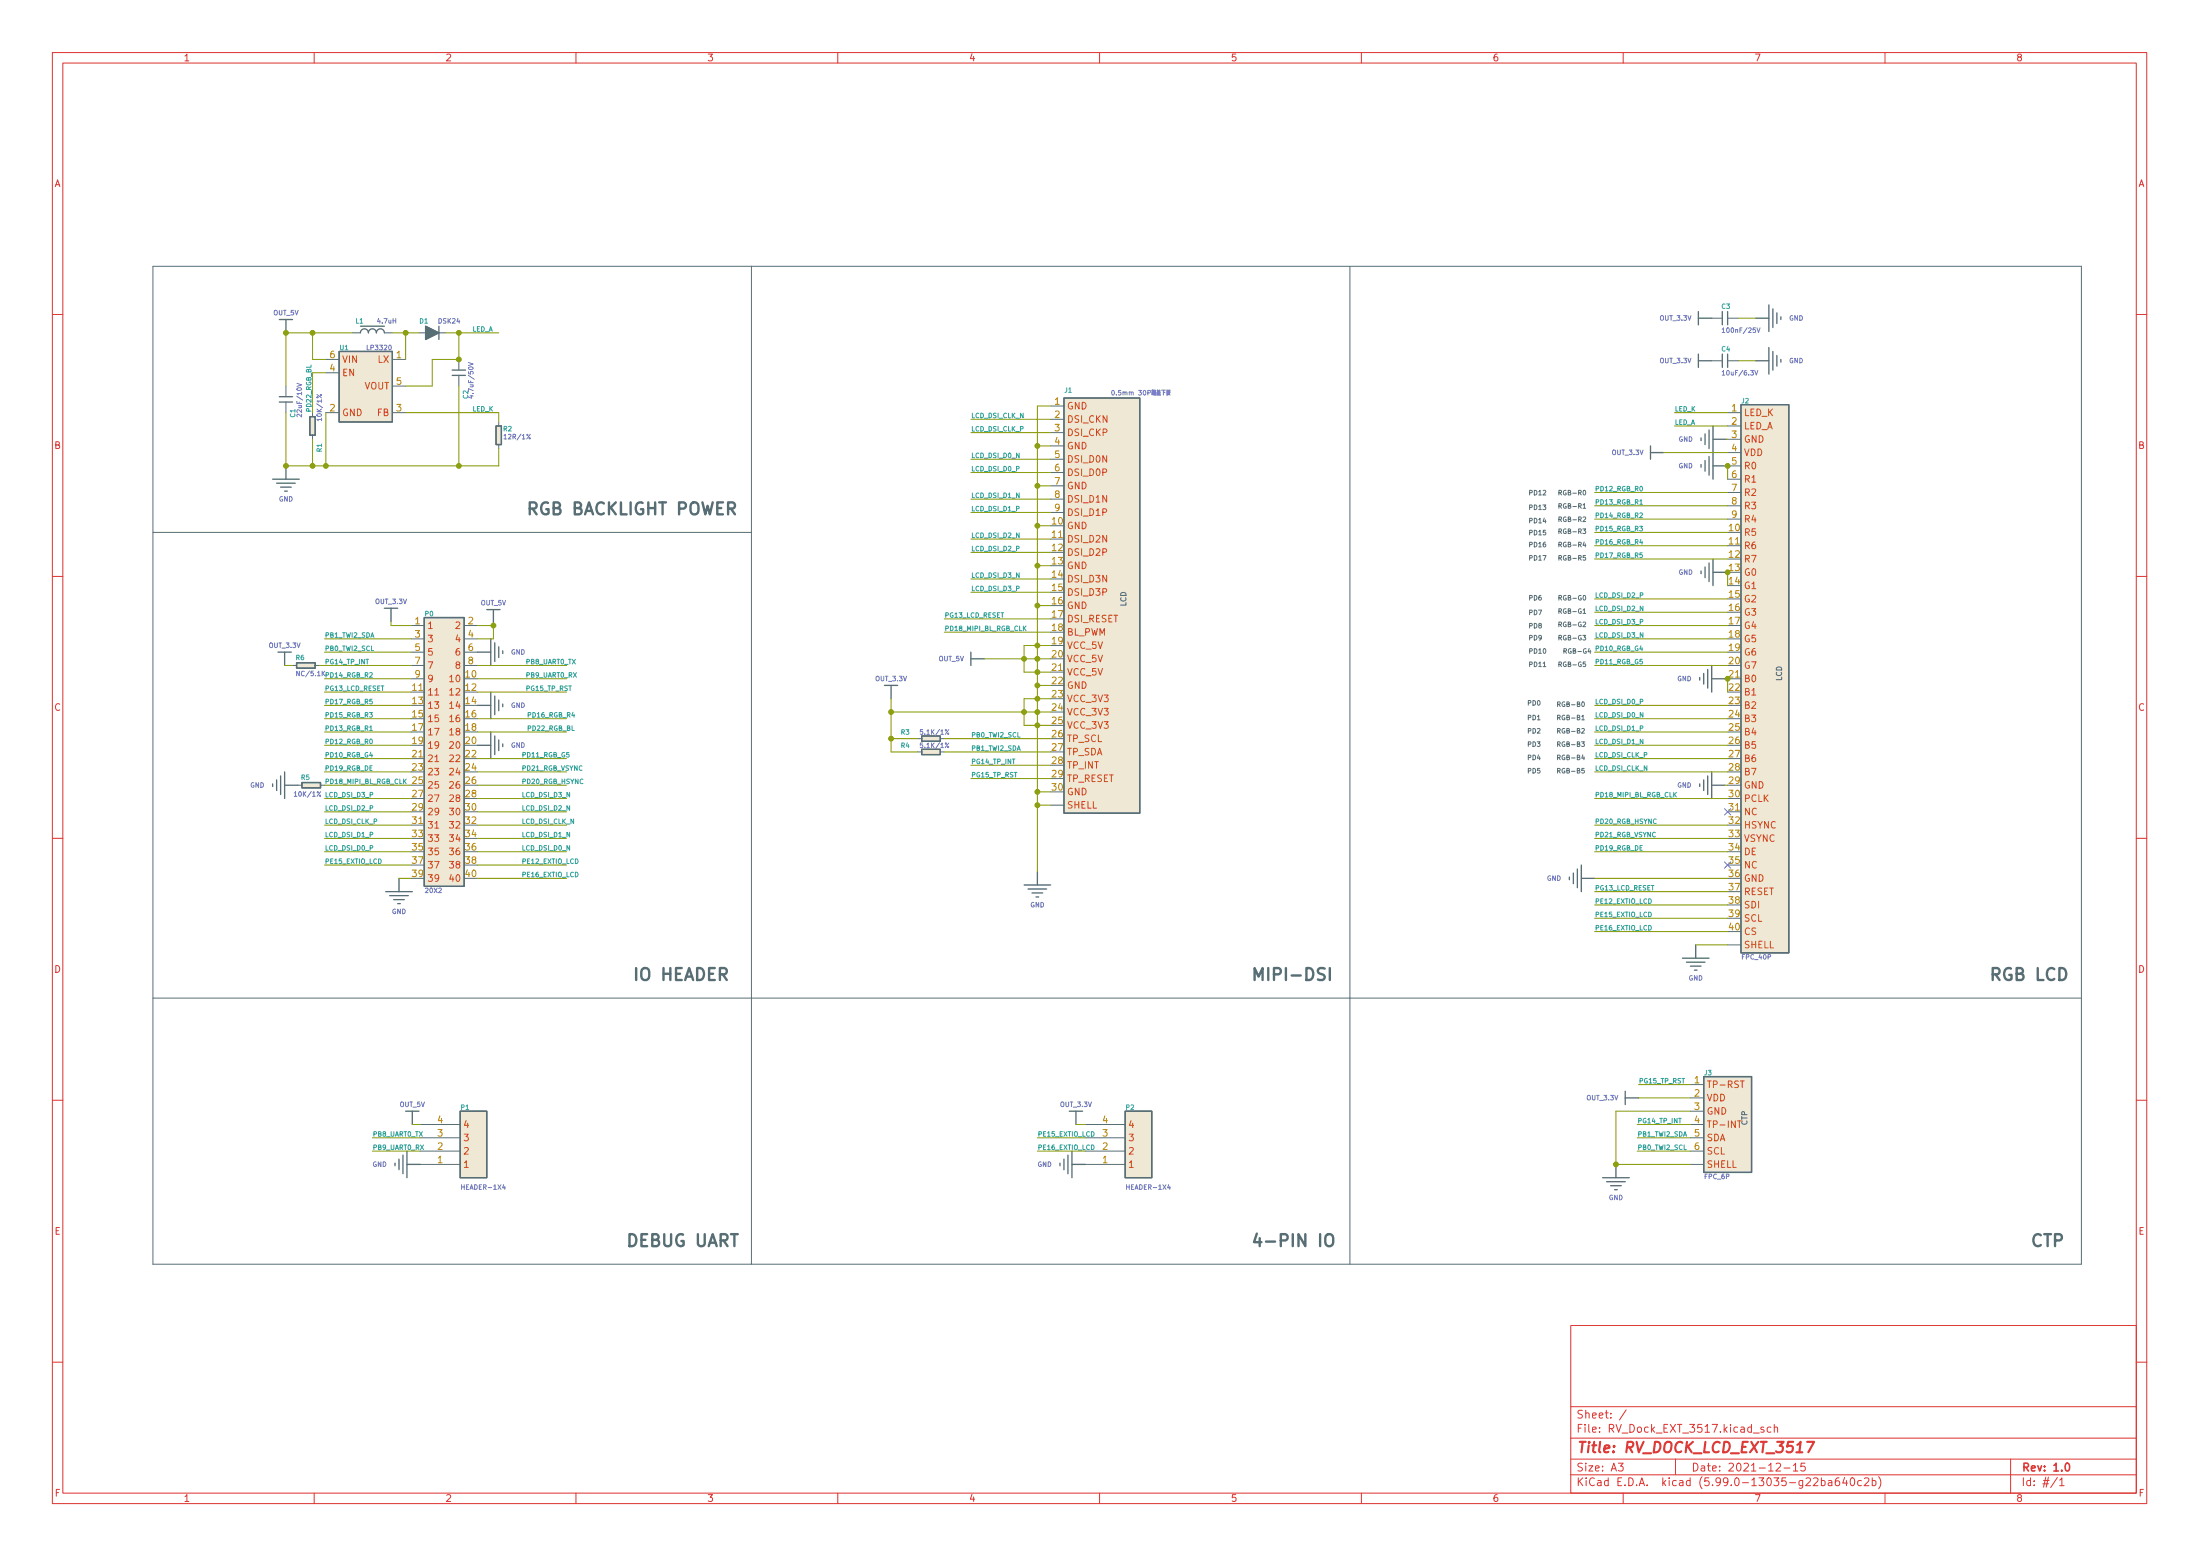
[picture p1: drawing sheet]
<svg xmlns="http://www.w3.org/2000/svg" width="420mm" height="297mm" viewBox="0 0 420 297" stroke-linecap="round" stroke-linejoin="round" font-family="sans-serif">
<g fill="none" stroke="#dc322f" stroke-width=".19">
<path d="M10 10h400v277h-400zM12 12h396v273h-396zM60 10v2M110 10v2M160 10v2M210 10v2M260 10v2M310 10v2M360 10v2M10 60h2M408 60h2M10 110h2"/>
<path d="M408 110h2M10 160h2M408 160h2M10 210h2M408 210h2M300 253h108v32h-108zM10 260h2M300 278.5h108M300 274.5h108M300 268.5h108M309.1 279.3h.9l-.5 .6 .4 .1v.7l-.2 .1-.6-.1M310.6 269.1l-1.3 2"/>
<path d="M320 278.5v3M334.9 273.6h1.1M336.8 272.5l-.3-.1-.2 .2 .1 .2 .4 .2v.3h-.5M338.2 272.5l-.4-.1-.3 .3 .1 .6h.6M338.9 272.6l.2-.2 .3 .1 .1 .9M338.9 271.9v1.5M339.2 279.5l.6-.2 .2 .2 .1 .2-1 1.1h1M342.5 279.7l.4-.4v1.5M344.7 279.3h-.7l-.1 .7 .2-.1 .5 .1 .2 .2-.1 .5-.2 .1-.6-.1M384 278.5v6.5M408 260h2M60 285v2"/>
<path d="M110 285v2M160 285v2M210 285v2M260 285v2M300 281.5h108M310 285v2M340.7 280.2h1.2M342.5 280.8h.9M347.9 282.7l.4-.1 .3 .3-.2 .6h-.5M347.9 282.1v1.5M349.2 282.7h.6l.1 .9M349.9 283h-.5a.29 .29 0 0 0-.3 .3 .29 .29 0 0 0 .3 .3l.5-.1"/>
<path d="M351.2 282.1a.59 .59 0 0 0-.7 .7v.5l.1 .2 .5 .1 .2-.1 .1-.5-.2-.2-.4-.1-.3 .3M352.3 282l-.4 1.1h1M352.6 282.6v1M353.6 282.2l.1-.1a.8 .8 0 0 1 .5 .8 .8 .8 0 0 1-.5 .7 1 1 0 0 1-.1-1.4zM355.5 282.7l-.4-.1-.3 .3 .1 .6h.6M356.1 282.3l.5-.2 .2 .2 .1 .2-.9 1.1h.9M357.6 282.7l.4-.1 .3 .3-.2 .6h-.5M357.6 282.1v1.5M358.8 281.9a1.73 1.73 0 0 1 0 2.3M360 285v2M392.9 282l-1.3 2M393.4 282.5l.4-.4v1.5"/>
<path d="M393.4 283.6h.8"/>
</g>
<path d="M394.6 279.4l.2-.1a.8 .8 0 0 1 .5 .8 .8 .8 0 0 1-.5 .7 1 1 0 0 1-.2-1.4z" fill="none" stroke="#dc322f" stroke-width=".3"/>
<path d="M345.1 275.2h1.4l-1.1 2" fill="none" stroke="#dc322f" stroke-width=".4"/>
<g fill="none" stroke="#586e75" stroke-width=".25">
<path d="M324.4 59.5v2.5M328.9 59.5v2.5M329.9 59.5v2.5M337.8 58.2v5.1M338.6 59v3.5M339.3 59.7v2.1M53.3 76.7h2.6M53.3 75.7h2.6M53.3 61h2.6M54.6 61v2.5M59.2 79.5h1v3.6h-1zM64.8 67.1h10.1v13.5h-10.1z"/>
<path d="M68.8 63.5a.76 .76 0 0 1 .8-.7 .76 .76 0 0 1 .8 .7 .76 .76 0 0 1 .7-.7 .76 .76 0 0 1 .8 .7 .76 .76 0 0 1 .7-.7 .76 .76 0 0 1 .8 .7M68.8 62.3h4.6M81.3 62.3l2.5 1.2-2.5 1.3zM83.8 62.3v2.5M86.4 71.7h2.5M86.4 70.6h2.5M203.2 76h14.5v79.2h-14.5zM324.4 67.6v2.5M324.4 68.9h2.5M324.4 60.7h2.5M328.9 67.6v2.5M329.9 67.6v2.5"/>
<path d="M332.5 77.3h9.1v104.6h-9.1zM335.3 68.9h2.5M335.3 60.7h2.5M337.8 66.3v5.1M338.6 67.1v3.5M339.3 67.9v2M340.1 60.5v.5M340.1 68.6v.5M52.1 91.5h5M52.8 92.2h3.6M53.6 93h2M54.4 93.8h.5"/>
<path d="M54.6 88.9v2.6M94.7 81.3h1.1v3.6h-1.1zM315.2 85.1v2.6M315.2 86.4h2.6M324.9 83.6v.5M324.9 88.7v.5M325.6 82.8v2.1M325.6 87.9v2.1M326.4 82.1v3.5M326.4 87.2v3.5M327.2 81.3v10.2M327.2 88.9h2.5"/>
<path d="M327.2 83.9h2.5M73.4 116.1h2.5M74.7 116.1v2.6M81 117.9h7.6v51.3h-7.6zM93 116.4h2.5M94.2 116.4v2.5M324.9 109v.5M325.6 108.2v2.1M326.4 107.5v3.5M327.2 106.7v5.1M327.2 109.3h2.5M53.1 124.5h2.5"/>
<path d="M54.4 124.5v2.5M56.6 126.5h3.6v1h-3.6zM91.2 124.5h2.5M91.2 134.7h2.5M93.7 122v5M93.7 132.1v5.1M93.7 139.7v5.1M94.5 122.7v3.6M94.5 132.9v3.5M95.2 123.5v2M95.2 133.6v2.1M96 124.2v.6"/>
<path d="M96 134.4v.5M168.9 130.8h2.5M170.2 130.8v2.6M185.4 124.5v2.5M185.4 125.8h2.6M324.6 129.3v.5M325.4 128.6v2M326.1 127.8v3.6M326.9 127v5.1M326.9 129.6h2.5M52.1 149.6v.6M52.8 148.9v2"/>
<path d="M53.6 148.1v3.6M54.4 149.9h2.5M54.4 147.4v5M57.7 149.4h3.5v1h-3.5zM91.2 142.3h2.5M94.5 140.5v3.6M95.2 141.3v2M96 142v.5M176 140.5h3.6v1h-3.6zM176 143h3.6v1.1h-3.6zM324.6 149.6v.6M325.4 148.9v2"/>
<path d="M326.1 148.1v3.6M326.9 147.4v5M326.9 149.9h2.5M73.7 170.2h5M74.4 171h3.6M75.2 171.7h2M75.9 172.5h.6M76.2 167.7v2.5M195.6 168.9h5.1M196.3 169.7h3.6M197.1 170.5h2M197.9 171.2h.5"/>
<path d="M198.1 166.4v2.5M299.7 167.4v.5M300.5 166.7v2M301.2 165.9v3.6M302 165.1v5.1M302 167.7h2.5M321.3 182.9h5.1M322.1 183.7h3.5M322.8 184.4h2.1M323.6 185.2h.5M323.8 180.4v2.5M77.5 212.1h2.5"/>
<path d="M77.7 219.7v5.1M78.7 212.1v2.6M87.9 212.1h5.1v12.7h-5.1zM204.2 212.1h2.6M204.7 219.7v5.1M205.5 212.1v2.6M214.9 212.1h5.1v12.7h-5.1zM310.4 208.3v2.6M310.4 209.6h2.5M325.4 205.5h9.1v18.3h-9.1zM75.4 222v.5M76.2 221.3v2"/>
<path d="M77 220.5v3.6M77.7 222.3h2.6M202.4 222v.5M203.2 221.3v2M204 220.5v3.6M204.7 222.3h2.6M306.1 224.8h5M306.8 225.6h3.6M307.6 226.4h2M308.4 227.1h.5M308.6 222.3v2.5"/>
</g>
<g fill="none" stroke="#586e75" stroke-width=".19">
<path d="M29.2 50.8h368.3v190.5h-368.3zM143.5 50.8v190.5M257.8 50.8v190.5M54.6 73.7v2M54.6 76.7v2.1M59.7 78.8v.7M62.2 68.6h2.6M62.2 78.8h2.6M62.2 71.2h2.6M67.3 63.5h1.5M73.4 63.5h1.5M74.9 68.6h2.6"/>
<path d="M74.9 78.8h2.6M74.9 73.7h2.6M80 63.5h1.3M83.8 63.5h1.3M87.6 68.6v2M87.6 71.7v2M200.7 77.5h2.5M326.9 60.7h2M326.9 68.9h2M329.9 60.7h2.1M329.9 78.8h2.6M329.9 68.9h2.1"/>
<path d="M59.7 83.1v.8M95.2 80.6v.7M95.2 84.9v.7M200.7 80h2.5M200.7 82.6h2.5M200.7 85.1h2.5M200.7 87.7h2.5M200.7 90.2h2.5M200.7 92.7h2.5M200.7 95.3h2.5M200.7 97.8h2.5M302.3 96.4l.3-.3v.9"/>
<path d="M302.3 98.8l.4-.1 .1 .2-.5 .7h.5M302.3 97h.5M302.4 93.7l.1-.1a.43 .43 0 0 1 .4 .5 .43 .43 0 0 1-.4 .3l-.2-.2zM329.9 81.3h2.6M329.9 83.9h2.6M329.9 86.4h2.6M329.9 88.9h2.6M329.9 91.5h2.6M329.9 94h2.6M329.9 96.6h2.6M329.9 99.1h2.6M29.2 101.6h114.3"/>
<path d="M78.5 119.4h2.5M88.6 119.4h2.6M200.7 102.9h2.5M302.3 101h.5l-.3 .3 .3 .1v.4h-.5M302.3 118.8l.4-.1 .1 .3-.5 .6h.5M302.3 116.5l.3-.3v.9M302.3 117.1h.5M302.4 113.8l.1-.1a.43 .43 0 0 1 .4 .4 .43 .43 0 0 1-.4 .4l-.2-.3zM302.5 103.5l-.2 .6h.6M302.8 103.8v.6M302.8 106h-.4l-.1 .5 .5-.1v.5h-.5M329.9 104.2h2.6"/>
<path d="M55.9 127h.7M60.2 127h.8M78.5 127h2.5M78.5 129.6h2.5M78.5 132.1h2.5M78.5 122h2.5M78.5 124.5h2.5M88.6 127h2.6M88.6 122h2.6M88.6 124.5h2.6M200.7 128.3h2.5M294.7 127.3h.5"/>
<path d="M298.7 124.3h.4v-.4l-.4-.1v.9M298.9 124.3l.3 .4M302.1 136.8l.2-.3v.9M302.1 139.2l.3-.1 .2 .2-.6 .7h.6M302.1 137.4h.5M302.2 134.1l.1-.1a.43 .43 0 0 1 .3 .4 .43 .43 0 0 1-.4 .4l-.1-.3zM302.3 121.3h.5l-.3 .3 .3 .1v.4h-.5M302.8 126.4h-.4l-.1 .4 .5-.1v.5h-.5M329.9 129.6h2.6M56.9 149.9h.8M61.2 149.9h.8M78.5 144.8h2.5"/>
<path d="M78.5 157.5h2.5M175.3 141h.7M175.3 143.5h.7M179.6 141h.7M179.6 143.5h.7M200.7 153.7h2.5M302 141.6h.6l-.3 .3 .2 .1v.4h-.5M302.3 144.1l-.2 .6h.5M302.5 144.4v.6M302.5 146.7h-.4v.4h.4v.4h-.4M329.9 155h2.6M29.2 190.5h368.3"/>
<path d="M329.9 180.4h2.6M80.3 219.7h7.6M80.3 217.2h7.6M80.3 214.7h7.6M207.3 219.7h7.6M207.3 217.2h7.6M207.3 214.7h7.6M322.8 219.7h2.6M322.8 217.2h2.6M322.8 214.7h2.6M322.8 207h2.6M322.8 209.6h2.6"/>
<path d="M322.8 212.1h2.6M80.3 222.3h7.6M207.3 222.3h7.6M322.8 222.3h2.6"/>
</g>
<g fill="none" stroke="#6c71c4" stroke-width=".19">
<path d="M56.7 73.2l.9 .3-.9 .3M57.6 79.1v.5l-.6-.5-.3 .1 .1 .4M61.4 79.8v.5M89.5 69.2l.9 .3-.9 .3M90.1 75.5v.5l-.7-.2M212.4 74.6l.1-.1a.43 .43 0 0 1 .3 .5 .43 .43 0 0 1-.4 .4l-.1-.3zM213.2 75.3v.1M214.1 74.5h-.5v.4h.4l.1 .4h-.5M214.5 74.9h.3l.1 .5M214.5 74.8v.6M214.9 74.9h.3v.5M215.7 74.9h.3v.5"/>
<path d="M215.7 74.8v.6M216 74.9h.4v.5M217.4 74.5h.6l-.3 .4h.2v.4h-.5M218.4 74.6l.1-.1a.43 .43 0 0 1 .4 .5 .43 .43 0 0 1-.4 .4l-.2-.3zM219.2 75l.4-.1 .1-.3-.5-.1v.9M220 74.5h.2v.4M220 74.7h.3M220 75.4v-.4h.3v.4M220 75.2h.3M220 75.3h.3M220.1 74.5v.2M220.1 74.7l.2 .1"/>
<path d="M220.2 75v.3M220.2 74.7l-.2 .2M220.3 74.5l-.1 .2M220.3 74.4l-.2 .1M220.4 74.5h.1l-.1 .9M220.4 74.7v.2M220.5 74.9l-.1 .3M220.6 74.5h.1l-.1 .9M220.6 74.7l.1 .1M220.7 74.9l-.1 .2M220.9 75.4h.7M220.9 74.9h.7"/>
<path d="M221 74.6h.6M221 75.4v-.3h.5v.3M221 74.7h.5M221.1 74.4v.1M221.2 75.1v.3M221.2 74.6v.3M221.4 75.1v.3M221.5 74.4l-.1 .2M221.8 74.5h.8M222.2 74.5v.9M222.2 74.7l.3 .3M222.8 74.7h.2"/>
<path d="M222.9 74.4l-.1 1M223 74.9l-.2 .1M223 74.8h.5M223 75h.5M223.1 74.5h.4M223.2 74.6l-.1 .6 .4 .2M223.3 74.4v.2M223.4 75l-.1 .3-.3 .1M223.4 74.6v.2M328.9 62.8l.3-.2v.9M328.9 71l.3-.3v.9M328.9 63.5h.5"/>
<path d="M328.9 71.6h.5M335.1 70.7l.3 .9 .3-.9M335.5 62.6l.3 .9 .3-.9M61.4 80.1h-.9l.3 .2M96.2 83.2l.3-.3v.9M96.2 83.8h.5M181.2 139.3l-.7 .9M56.2 151.4l.2-.3v.9M56.2 152h.5M181.2 141.8l-.7 .9M329.3 154.4l1.3 1.2M330.6 154.4l-1.3 1.2"/>
<path d="M329.3 164.5l1.3 1.2M330.6 164.5l-1.3 1.2"/>
<circle cx="181.1" cy="140.1" r=".12"/>
<circle cx="181.1" cy="142.6" r=".12"/>
</g>
<g fill="#eee8d5" stroke="#eee8d5" stroke-width=".19">
<path d="M214.9 212.1h5.1v12.7h-5.1z"/>
<path d="M176 140.5h3.6v1h-3.6z"/>
<path d="M176 143h3.6v1.1h-3.6z"/>
<path d="M87.9 212.1h5.1v12.7h-5.1z"/>
<path d="M56.6 126.5h3.6v1h-3.6z"/>
<path d="M94.7 81.3h1.1v3.6h-1.1z"/>
<path d="M64.8 67.1h10.1v13.5h-10.1z"/>
<path d="M332.5 77.3h9.1v104.6h-9.1z"/>
<path d="M203.2 76h14.5v79.2h-14.5z"/>
<path d="M325.4 205.5h9.1v18.3h-9.1z"/>
<path d="M59.2 79.5h1v3.6h-1z"/>
<path d="M81 117.9h7.6v51.3h-7.6z"/>
<path d="M57.7 149.4h3.5v1h-3.5z"/>
</g>
<path d="M83.1 132.7h.7M83.1 145.4h.7M83.1 158.1h.7M331.8 214h.7M332.4 206.4h.7" fill="none" stroke="#cb4b16" stroke-width=".19"/>
<path d="M81.3 62.3l2.5 1.2-2.5 1.3z" fill="#586e75" stroke="#586e75" stroke-width=".19"/>
<g fill="none" stroke="#2aa198" stroke-width=".19">
<path d="M59.4 69.7v.4h-.9M313.2 98l.3-.1 .2 .3-.6 .6h.6M313.2 96.3h.5M313.3 92.9l.1-.1a.43 .43 0 0 1 .3 .5 .43 .43 0 0 1-.4 .4l-.1-.3zM195.6 119.9l.4 .5M196 119.5l-.6 .5M313.1 100.5h.6l-.3 .3 .2 .1v.4h-.5M313.4 103l-.2 .6h.5M313.6 105.5h-.4v.5l.4-.1v.4h-.4M70.6 136h.5l-.3 .4h.3v.4h-.5M70.6 128.5l.3-.1 .2 .3-.5 .6h.5M70.6 139.4h.5"/>
<path d="M71.1 133.5h-.5v.4h.4l.1 .4h-.5M109.3 138.6v.8h.4M109.4 136l-.2 .6h.6M70.7 141.1h.1a.43 .43 0 0 1 .3 .5 .43 .43 0 0 1-.4 .3l-.1-.2zM77.2 149.1l.4 .5M77.6 148.7l-.5 .5M319.8 151.6l.4 .5M320.2 151.3l-.6 .5"/>
</g>
<path d="M253 184.9l-.9-.1a.56 .56 0 0 0-.4 .5 .56 .56 0 0 0 .4 .6 .84 .84 0 0 1 .9 .5 .58 .58 0 0 1-.4 .7l-.9-.1M254 184.8v2.3M252.1 235.6v2.3M253.2 235.9a.77 .77 0 0 1 .9-.3 .77 .77 0 0 1 .5 .8v.7a.76 .76 0 0 1-.7 .8 .76 .76 0 0 1-.8-.8z" fill="none" stroke="#586e75" stroke-width=".46"/>
<g fill="none" stroke="#859900" stroke-width=".19">
<path d="M54.6 78.8v10.1h40.6v-3.3M59.7 63.5v5.1h2.5M62.2 71.2h-2.5v7.6M62.2 78.8v10.1M67.3 63.5h-12.7v10.2M74.9 63.5h5.1M77.5 78.8h17.7v1.8M77.5 63.5v5.1M85.1 63.5h10.1M87.6 63.5v5.1h-5.1v5.1h-5M87.6 73.7v15.2M200.7 77.5h-2.6v88.9"/>
<path d="M319.8 78.8h10.1M332 60.7h3.3M332 68.9h3.3M59.7 83.9v5M185.4 95.3h15.3M185.4 97.8h15.3M185.4 87.7h15.3M185.4 90.2h15.3M185.4 80h15.3M185.4 82.6h15.3M198.1 92.7h2.6M198.1 85.1h2.6"/>
<path d="M304.5 94h25.4M304.5 96.6h25.4M304.5 99.1h25.4M317.8 86.4h12.1M319.8 81.3h10.1M329.7 88.9h.2v2.6M329.7 83.9h.2M74.7 118.7v.7h3.8M91.2 119.4h3M94.2 118.9v3.1h-3M180.3 118.1h20.4M185.4 102.9h15.3"/>
<path d="M185.4 110.5h15.3M185.4 105.4h15.3M185.4 113.1h15.3M198.1 108h2.6M198.1 100.4h2.6M198.1 115.6h2.6M304.5 114.3h25.4M304.5 116.9h25.4M304.5 106.7h25.4M304.5 101.6h25.4M304.5 104.2h25.4M304.5 119.4h25.4"/>
<path d="M329.7 109.3h.2v2.5M54.4 127h1.5M61 127h17.5M62 129.6h16.5M62 134.7h16.5M62 137.2h16.5M62 139.7h16.5M62 132.1h16.5M62 124.5h16.5M62 122h16.5M91.2 129.6h17M91.2 137.2h17"/>
<path d="M91.2 139.7h17M91.2 127h17M91.2 132.1h17M170.2 135.9h30.5M170.2 133.4v10.1h5.1M180.3 120.7h20.4M188 125.8h12.7M198.1 130.8h2.6M200.7 123.2h-5.1v5.1h5.1M200.7 133.4h-5.1v5.1h5.1M304.5 134.7h25.4M304.5 137.2h25.4"/>
<path d="M304.5 139.7h25.4M304.5 127h25.4M304.5 124.5h25.4M304.5 122h25.4M329.4 129.6h.5v2.5M62 144.8h16.5M62 142.3h16.5M62 147.4h16.5M62 152.4h16.5M62 157.5h16.5M62 155h16.5M62 149.9h16.5"/>
<path d="M91.2 144.8h17M91.2 147.4h17M91.2 152.4h17M91.2 157.5h17M91.2 155h17M91.2 149.9h17M170.2 141h5.1M180.3 141h20.4M180.3 143.5h20.4M185.4 148.6h15.3M185.4 146.1h15.3M198.1 153.7h2.6"/>
<path d="M198.1 151.2h2.6M304.5 144.8h25.4M304.5 142.3h25.4M304.5 147.4h25.4M304.5 152.4h25.4M304.5 157.5h25.4M329.4 149.9h.5M62 162.6h16.5M62 160.1h16.5M62 165.1h16.5M76.2 167.7h2.3M91.2 162.6h17"/>
<path d="M91.2 160.1h17M91.2 167.7h17M91.2 165.1h17M304.5 162.6h25.4M304.5 160.1h25.4M304.5 167.7h25.4M304.5 177.8h25.4M304.5 172.8h25.4M304.5 175.3h25.4M304.5 170.2h25.4M323.8 180.4h6.1M71.1 217.2h9.2"/>
<path d="M71.1 219.7h9.2M78.7 214.7h1.6M198.1 217.2h9.2M198.1 219.7h9.2M205.5 214.7h1.8M312.7 217.2h10.1M312.7 219.7h10.1M312.7 214.7h10.1M312.9 207h9.9M312.9 209.6h9.9M322.8 212.1h-14.2v10.2h14.2"/>
</g>
<g fill="#859900" stroke="#859900" stroke-width=".19">
<circle cx="329.9" cy="129.6" r=".46"/>
<circle cx="329.9" cy="109.3" r=".46"/>
<circle cx="308.6" cy="222.3" r=".46"/>
<circle cx="62.2" cy="88.9" r=".46"/>
<circle cx="59.7" cy="88.9" r=".46"/>
<circle cx="77.5" cy="63.5" r=".46"/>
<circle cx="59.7" cy="63.5" r=".46"/>
<circle cx="87.6" cy="88.9" r=".46"/>
<circle cx="87.6" cy="63.5" r=".46"/>
<circle cx="87.6" cy="68.6" r=".46"/>
<circle cx="54.6" cy="88.9" r=".46"/>
<circle cx="54.6" cy="63.5" r=".46"/>
<circle cx="94.2" cy="119.4" r=".46"/>
<circle cx="170.2" cy="135.9" r=".46"/>
<circle cx="170.2" cy="141" r=".46"/>
<circle cx="198.1" cy="100.4" r=".46"/>
<circle cx="198.1" cy="92.7" r=".46"/>
<circle cx="195.6" cy="125.8" r=".46"/>
<circle cx="198.1" cy="108" r=".46"/>
<circle cx="198.1" cy="115.6" r=".46"/>
<circle cx="198.1" cy="85.1" r=".46"/>
<circle cx="198.1" cy="125.8" r=".46"/>
<circle cx="198.1" cy="128.3" r=".46"/>
<circle cx="195.6" cy="135.9" r=".46"/>
<circle cx="198.1" cy="133.4" r=".46"/>
<circle cx="198.1" cy="135.9" r=".46"/>
<circle cx="198.1" cy="138.5" r=".46"/>
<circle cx="198.1" cy="130.8" r=".46"/>
<circle cx="198.1" cy="151.2" r=".46"/>
<circle cx="198.1" cy="123.2" r=".46"/>
<circle cx="198.1" cy="153.7" r=".46"/>
<circle cx="329.9" cy="88.9" r=".46"/>
</g>
<g font-size="3.2" fill="#586e75">
<text x="100.3" y="98.3">RGB BACKLIGHT POWER</text>
<text x="120.6" y="187.2">IO HEADER</text>
<text x="238.8" y="187.2">MIPI-DSI</text>
<text x="379.7" y="187.2">RGB LCD</text>
<text x="119.4" y="238">DEBUG UART</text>
<text x="238.8" y="238">4-PIN IO</text>
<text x="387.6" y="238">CTP</text>
</g>
<text font-size="2.8" fill="#dc322f" x="301" y="277.3">Title: RV_DOCK_LCD_EXT_3517</text>
<g font-size="2.1" fill="#dc322f">
<text x="301" y="273.5">File: RV_Dock_EXT_3517.kicad_sch</text>
<text x="301" y="270.8">Sheet: /</text>
<text x="301" y="280.9">Size: A3</text>
<text x="323" y="280.9">Date: 2021-12-15</text>
<text x="386" y="280.9">Rev: 1.0</text>
<text x="301" y="283.7">KiCad E.D.A. kicad (5.99.0-13035-g22ba640c2b)</text>
<text x="386" y="283.7">Id: #/1</text>
</g>
<g font-size="1.8" fill="#dc322f">
<text x="35" y="11.7">1</text>
<text x="85" y="11.7">2</text>
<text x="135" y="11.7">3</text>
<text x="185" y="11.7">4</text>
<text x="235" y="11.7">5</text>
<text x="285" y="11.7">6</text>
<text x="335" y="11.7">7</text>
<text x="385" y="11.7">8</text>
<text x="10.3" y="35.7">A</text>
<text x="408.3" y="35.7">A</text>
<text x="10.3" y="85.7">B</text>
<text x="408.3" y="85.7">B</text>
<text x="10.3" y="135.7">C</text>
<text x="408.3" y="135.7">C</text>
<text x="10.3" y="185.7">D</text>
<text x="408.3" y="185.7">D</text>
<text x="10.4" y="235.7">E</text>
<text x="408.4" y="235.7">E</text>
<text x="10.4" y="285.7">F</text>
<text x="35" y="286.7">1</text>
<text x="85" y="286.7">2</text>
<text x="135" y="286.7">3</text>
<text x="185" y="286.7">4</text>
<text x="235" y="286.7">5</text>
<text x="285" y="286.7">6</text>
<text x="335" y="286.7">7</text>
<text x="385" y="286.7">8</text>
<text x="408.4" y="285.7">F</text>
</g>
<g font-size="1.8" fill="#b58900">
<text x="63" y="70.9">4</text>
<text x="63" y="68.4">6</text>
<text x="75.7" y="68.4">1</text>
<text x="75.7" y="73.4">5</text>
<text x="201.4" y="77.3">1</text>
<text x="63" y="78.5">2</text>
<text x="75.7" y="78.5">3</text>
<text x="201.4" y="79.8">2</text>
<text x="201.4" y="82.3">3</text>
<text x="330.7" y="78.5">1</text>
<text x="330.7" y="81.1">2</text>
<text x="330.7" y="83.6">3</text>
<text x="201.4" y="84.9">4</text>
<text x="201.4" y="87.4">5</text>
<text x="201.4" y="90">6</text>
<text x="330.7" y="86.1">4</text>
<text x="330.7" y="88.7">5</text>
<text x="201.4" y="92.5">7</text>
<text x="201.4" y="95">8</text>
<text x="330.7" y="91.2">6</text>
<text x="330.7" y="93.8">7</text>
<text x="200.9" y="100.1">10</text>
<text x="201.4" y="97.6">9</text>
<text x="330.2" y="101.4">10</text>
<text x="330.7" y="96.3">8</text>
<text x="330.7" y="98.8">9</text>
<text x="200.9" y="102.7">11</text>
<text x="200.9" y="105.2">12</text>
<text x="200.9" y="107.7">13</text>
<text x="330.2" y="103.9">11</text>
<text x="330.2" y="106.5">12</text>
<text x="200.9" y="110.3">14</text>
<text x="200.9" y="112.8">15</text>
<text x="330.2" y="109">13</text>
<text x="330.2" y="111.5">14</text>
<text x="79.3" y="119.2">1</text>
<text x="89.4" y="119.2">2</text>
<text x="200.9" y="115.4">16</text>
<text x="200.9" y="117.9">17</text>
<text x="330.2" y="114.1">15</text>
<text x="330.2" y="116.6">16</text>
<text x="330.2" y="119.2">17</text>
<text x="79.3" y="121.7">3</text>
<text x="79.3" y="124.2">5</text>
<text x="89.4" y="121.7">4</text>
<text x="89.4" y="124.2">6</text>
<text x="200.9" y="120.4">18</text>
<text x="200.9" y="123">19</text>
<text x="200.9" y="125.5">20</text>
<text x="330.2" y="121.7">18</text>
<text x="330.2" y="124.2">19</text>
<text x="78.8" y="131.9">11</text>
<text x="79.3" y="126.8">7</text>
<text x="79.3" y="129.3">9</text>
<text x="88.9" y="129.3">10</text>
<text x="88.9" y="131.9">12</text>
<text x="89.4" y="126.8">8</text>
<text x="200.9" y="128.1">21</text>
<text x="200.9" y="130.6">22</text>
<text x="330.2" y="126.8">20</text>
<text x="330.2" y="129.3">21</text>
<text x="330.2" y="131.9">22</text>
<text x="78.8" y="134.4">13</text>
<text x="78.8" y="136.9">15</text>
<text x="88.9" y="134.4">14</text>
<text x="88.9" y="136.9">16</text>
<text x="200.9" y="133.1">23</text>
<text x="200.9" y="135.7">24</text>
<text x="330.2" y="134.4">23</text>
<text x="330.2" y="136.9">24</text>
<text x="78.8" y="139.5">17</text>
<text x="78.8" y="142">19</text>
<text x="88.9" y="139.5">18</text>
<text x="88.9" y="142">20</text>
<text x="200.9" y="138.2">25</text>
<text x="200.9" y="140.8">26</text>
<text x="200.9" y="143.3">27</text>
<text x="330.2" y="139.5">25</text>
<text x="330.2" y="142">26</text>
<text x="78.8" y="144.6">21</text>
<text x="78.8" y="147.1">23</text>
<text x="78.8" y="149.6">25</text>
<text x="88.9" y="144.6">22</text>
<text x="88.9" y="147.1">24</text>
<text x="88.9" y="149.6">26</text>
<text x="200.9" y="145.8">28</text>
<text x="200.9" y="148.4">29</text>
<text x="330.2" y="144.6">27</text>
<text x="330.2" y="147.1">28</text>
<text x="330.2" y="149.6">29</text>
<text x="78.8" y="152.2">27</text>
<text x="78.8" y="154.7">29</text>
<text x="88.9" y="152.2">28</text>
<text x="88.9" y="154.7">30</text>
<text x="200.9" y="150.9">30</text>
<text x="330.2" y="152.2">30</text>
<text x="330.2" y="154.7">31</text>
<text x="78.8" y="157.3">31</text>
<text x="78.8" y="159.8">33</text>
<text x="88.9" y="157.3">32</text>
<text x="88.9" y="159.8">34</text>
<text x="330.2" y="157.3">32</text>
<text x="330.2" y="159.8">33</text>
<text x="78.8" y="162.3">35</text>
<text x="78.8" y="164.9">37</text>
<text x="78.8" y="167.4">39</text>
<text x="88.9" y="162.3">36</text>
<text x="88.9" y="164.9">38</text>
<text x="88.9" y="167.4">40</text>
<text x="330.2" y="162.3">34</text>
<text x="330.2" y="164.9">35</text>
<text x="330.2" y="167.4">36</text>
<text x="330.2" y="170">37</text>
<text x="330.2" y="172.5">38</text>
<text x="330.2" y="175">39</text>
<text x="330.2" y="177.6">40</text>
<text x="323.6" y="206.8">1</text>
<text x="323.6" y="209.3">2</text>
<text x="83.6" y="214.4">4</text>
<text x="210.6" y="214.4">4</text>
<text x="323.6" y="211.9">3</text>
<text x="323.6" y="214.4">4</text>
<text x="83.6" y="219.5">2</text>
<text x="83.6" y="217">3</text>
<text x="210.6" y="219.5">2</text>
<text x="210.6" y="217">3</text>
<text x="323.6" y="217">5</text>
<text x="323.6" y="219.5">6</text>
<text x="83.6" y="222">1</text>
<text x="210.6" y="222">1</text>
</g>
<g font-size="1.8" fill="#cb4b16">
<text x="65.3" y="71.8">EN</text>
<text x="65.3" y="69.3">VIN</text>
<text x="72.2" y="69.3">LX</text>
<text x="69.5" y="74.3">VOUT</text>
<text x="65.3" y="79.4">GND</text>
<text x="72.1" y="79.4">FB</text>
<text x="203.7" y="78.1">GND</text>
<text x="203.7" y="80.7">DSI_CKN</text>
<text x="203.7" y="83.2">DSI_CKP</text>
<text x="333" y="79.4">LED_K</text>
<text x="333" y="82">LED_A</text>
<text x="203.7" y="85.8">GND</text>
<text x="203.7" y="88.3">DSI_D0N</text>
<text x="333" y="84.5">GND</text>
<text x="333" y="87">VDD</text>
<text x="333" y="89.6">R0</text>
<text x="203.7" y="90.8">DSI_D0P</text>
<text x="203.7" y="93.4">GND</text>
<text x="203.7" y="95.9">DSI_D1N</text>
<text x="333" y="92.1">R1</text>
<text x="333" y="94.7">R2</text>
<text x="203.7" y="101">GND</text>
<text x="203.7" y="98.5">DSI_D1P</text>
<text x="333" y="97.2">R3</text>
<text x="333" y="99.7">R4</text>
<text x="203.7" y="103.5">DSI_D2N</text>
<text x="203.7" y="106.1">DSI_D2P</text>
<text x="333" y="102.3">R5</text>
<text x="333" y="104.8">R6</text>
<text x="333" y="107.4">R7</text>
<text x="203.7" y="108.6">GND</text>
<text x="203.7" y="111.2">DSI_D3N</text>
<text x="203.7" y="113.7">DSI_D3P</text>
<text x="333" y="109.9">G0</text>
<text x="333" y="112.4">G1</text>
<text x="203.7" y="116.2">GND</text>
<text x="203.7" y="118.8">DSI_RESET</text>
<text x="333" y="115">G2</text>
<text x="333" y="117.5">G3</text>
<text x="81.5" y="120.1">1</text>
<text x="81.5" y="122.6">3</text>
<text x="81.5" y="125.1">5</text>
<text x="87.2" y="120.1">2</text>
<text x="87.2" y="122.6">4</text>
<text x="87.2" y="125.1">6</text>
<text x="203.7" y="121.3">BL_PWM</text>
<text x="203.7" y="123.9">VCC_5V</text>
<text x="333" y="120.1">G4</text>
<text x="333" y="122.6">G5</text>
<text x="333" y="125.1">G6</text>
<text x="81.5" y="127.7">7</text>
<text x="81.5" y="130.2">9</text>
<text x="86.2" y="130.2">10</text>
<text x="87.2" y="127.7">8</text>
<text x="203.7" y="126.4">VCC_5V</text>
<text x="203.7" y="128.9">VCC_5V</text>
<text x="203.7" y="131.5">GND</text>
<text x="333" y="127.7">G7</text>
<text x="333" y="130.2">B0</text>
<text x="81.5" y="132.8">11</text>
<text x="81.5" y="135.3">13</text>
<text x="81.5" y="137.8">15</text>
<text x="86.2" y="132.8">12</text>
<text x="86.2" y="135.3">14</text>
<text x="86.2" y="137.8">16</text>
<text x="203.7" y="134">VCC_3V3</text>
<text x="203.7" y="136.6">VCC_3V3</text>
<text x="333" y="132.8">B1</text>
<text x="333" y="135.3">B2</text>
<text x="333" y="137.8">B3</text>
<text x="81.5" y="140.4">17</text>
<text x="81.5" y="142.9">19</text>
<text x="86.2" y="140.4">18</text>
<text x="86.2" y="142.9">20</text>
<text x="203.7" y="139.1">VCC_3V3</text>
<text x="203.7" y="141.6">TP_SCL</text>
<text x="333" y="140.4">B4</text>
<text x="333" y="142.9">B5</text>
<text x="81.5" y="145.5">21</text>
<text x="81.5" y="148">23</text>
<text x="86.2" y="145.5">22</text>
<text x="86.2" y="148">24</text>
<text x="203.7" y="144.2">TP_SDA</text>
<text x="203.7" y="146.7">TP_INT</text>
<text x="203.7" y="149.3">TP_RESET</text>
<text x="333" y="145.5">B6</text>
<text x="333" y="148">B7</text>
<text x="81.5" y="150.5">25</text>
<text x="81.5" y="153.1">27</text>
<text x="81.5" y="155.6">29</text>
<text x="86.2" y="150.5">26</text>
<text x="86.2" y="153.1">28</text>
<text x="86.2" y="155.6">30</text>
<text x="203.7" y="154.3">SHELL</text>
<text x="203.7" y="151.8">GND</text>
<text x="333" y="150.5">GND</text>
<text x="333" y="153.1">PCLK</text>
<text x="333" y="155.6">NC</text>
<text x="81.5" y="158.2">31</text>
<text x="81.5" y="160.7">33</text>
<text x="86.2" y="158.2">32</text>
<text x="86.2" y="160.7">34</text>
<text x="333" y="158.2">HSYNC</text>
<text x="333" y="160.7">VSYNC</text>
<text x="81.5" y="163.2">35</text>
<text x="81.5" y="165.8">37</text>
<text x="86.2" y="163.2">36</text>
<text x="86.2" y="165.8">38</text>
<text x="333" y="163.2">DE</text>
<text x="333" y="165.8">NC</text>
<text x="81.5" y="168.3">39</text>
<text x="86.2" y="168.3">40</text>
<text x="333" y="168.3">GND</text>
<text x="333" y="170.9">RESET</text>
<text x="333" y="173.4">SDI</text>
<text x="333" y="175.9">SCL</text>
<text x="333" y="178.5">CS</text>
<text x="333" y="181">SHELL</text>
<text x="325.9" y="207.7">TP-RST</text>
<text x="88.4" y="215.3">4</text>
<text x="215.4" y="215.3">4</text>
<text x="325.9" y="210.2">VDD</text>
<text x="325.9" y="212.8">GND</text>
<text x="325.9" y="215.3">TP-INT</text>
<text x="88.4" y="220.4">2</text>
<text x="88.4" y="217.8">3</text>
<text x="215.4" y="220.4">2</text>
<text x="215.4" y="217.8">3</text>
<text x="325.9" y="217.8">SDA</text>
<text x="325.9" y="220.4">SCL</text>
<text x="88.4" y="222.9">1</text>
<text x="215.4" y="222.9">1</text>
<text x="325.9" y="222.9">SHELL</text>
</g>
<g font-size="1.4" fill="#586e75">
<text x="215.1" y="115.8" transform="rotate(-90 215.1 115.8)">LCD</text>
<text x="340.3" y="130" transform="rotate(-90 340.3 130)">LCD</text>
</g>
<text font-size="1.4" fill="#cb4b16" x="333.7" y="214.8" transform="rotate(-90 333.7 214.8)">CTP</text>
<g font-size="1.2" fill="#268bd2">
<text x="328.8" y="58.9">C3</text>
<text x="67.9" y="61.7">L1</text>
<text x="80.1" y="61.7">D1</text>
<text x="64.9" y="66.8">U1</text>
<text x="328.8" y="67.1">C4</text>
<text x="89.4" y="76.1" transform="rotate(-90 89.4 76.1)">C2</text>
<text x="203.3" y="74.9">J1</text>
<text x="332.6" y="77">J2</text>
<text x="56.4" y="79.7" transform="rotate(-90 56.4 79.7)">C1</text>
<text x="96.1" y="82.3">R2</text>
<text x="61.5" y="86.3" transform="rotate(-90 61.5 86.3)">R1</text>
<text x="81.2" y="117.6">P0</text>
<text x="56.5" y="126">R6</text>
<text x="172.1" y="140.2">R3</text>
<text x="172.1" y="142.8">R4</text>
<text x="57.5" y="148.9">R5</text>
<text x="325.5" y="205.3">J3</text>
<text x="88.1" y="211.9">P1</text>
<text x="215.1" y="211.9">P2</text>
</g>
<g font-size="1.2" fill="#6c71c4">
<text x="52.2" y="60.2">OUT_5V</text>
<text x="72.2" y="61.7">4.7uH</text>
<text x="83.8" y="61.7">DSK24</text>
<text x="317.1" y="61.2">OUT_3.3V</text>
<text x="329.4" y="63.5">100nF/25V</text>
<text x="341.7" y="61.2">GND</text>
<text x="70.2" y="66.8">LP3320</text>
<text x="317.1" y="69.3">OUT_3.3V</text>
<text x="329.4" y="71.6">10uF/6.3V</text>
<text x="341.7" y="69.3">GND</text>
<text x="90.4" y="75.5" transform="rotate(-90 90.4 75.5)">4.7uF/50V</text>
<text x="57.6" y="79.1" transform="rotate(-90 57.6 79.1)">22uF/10V</text>
<text x="61.5" y="80" transform="rotate(-90 61.5 80)">10K/1%</text>
<text x="96.6" y="83.8">12R/1%</text>
<text x="307.9" y="86.8">OUT_3.3V</text>
<text x="320.6" y="89.4">GND</text>
<text x="320.6" y="84.3">GND</text>
<text x="53.2" y="95.7">GND</text>
<text x="320.6" y="109.7">GND</text>
<text x="71.8" y="115.3">OUT_3.3V</text>
<text x="91.8" y="115.5">OUT_5V</text>
<text x="51.4" y="123.7">OUT_3.3V</text>
<text x="97.6" y="124.9">GND</text>
<text x="167.3" y="130">OUT_3.3V</text>
<text x="179.3" y="126.2">OUT_5V</text>
<text x="320.3" y="130">GND</text>
<text x="97.6" y="135.1">GND</text>
<text x="97.6" y="142.7">GND</text>
<text x="176.1" y="140.2">5.1K/1%</text>
<text x="176.1" y="142.8">5.1K/1%</text>
<text x="47.8" y="150.3">GND</text>
<text x="56.5" y="152.1">10K/1%</text>
<text x="320.3" y="150.3">GND</text>
<text x="81.3" y="170.5">20X2</text>
<text x="196.7" y="173.2">GND</text>
<text x="295.4" y="168.1">GND</text>
<text x="74.8" y="174.5">GND</text>
<text x="332.8" y="183.2">FPC_40P</text>
<text x="322.5" y="187.2">GND</text>
<text x="76.3" y="211.3">OUT_5V</text>
<text x="202.6" y="211.3">OUT_3.3V</text>
<text x="303.1" y="210">OUT_3.3V</text>
<text x="71.1" y="222.7">GND</text>
<text x="88.4" y="227.1">HEADER-1X4</text>
<text x="198.1" y="222.7">GND</text>
<text x="215.4" y="227.1">HEADER-1X4</text>
<text x="325.6" y="225.1">FPC_6P</text>
<text x="307.2" y="229.1">GND</text>
</g>
<g font-size="1.2" fill="#2aa198">
<text x="90.2" y="63.3">LED_A</text>
<text x="59.4" y="78.8" transform="rotate(-90 59.4 78.8)">PD22_RGB_BL</text>
<text x="90.2" y="78.5">LED_K</text>
<text x="185.4" y="79.8">LCD_DSI_CLK_N</text>
<text x="185.4" y="82.3">LCD_DSI_CLK_P</text>
<text x="319.8" y="78.5">LED_K</text>
<text x="319.8" y="81.1">LED_A</text>
<text x="185.4" y="90">LCD_DSI_D0_P</text>
<text x="185.4" y="87.4">LCD_DSI_D0_N</text>
<text x="185.4" y="95">LCD_DSI_D1_N</text>
<text x="304.5" y="93.8">PD12_RGB_R0</text>
<text x="185.4" y="97.6">LCD_DSI_D1_P</text>
<text x="304.5" y="96.3">PD13_RGB_R1</text>
<text x="304.5" y="98.9">PD14_RGB_R2</text>
<text x="304.5" y="101.4">PD15_RGB_R3</text>
<text x="185.4" y="102.7">LCD_DSI_D2_N</text>
<text x="185.4" y="105.2">LCD_DSI_D2_P</text>
<text x="304.5" y="103.9">PD16_RGB_R4</text>
<text x="304.5" y="106.5">PD17_RGB_R5</text>
<text x="185.4" y="110.3">LCD_DSI_D3_N</text>
<text x="185.4" y="112.8">LCD_DSI_D3_P</text>
<text x="180.3" y="117.9">PG13_LCD_RESET</text>
<text x="304.5" y="114.1">LCD_DSI_D2_P</text>
<text x="304.5" y="116.6">LCD_DSI_D2_N</text>
<text x="304.5" y="119.2">LCD_DSI_D3_P</text>
<text x="62" y="121.7">PB1_TWI2_SDA</text>
<text x="62" y="124.3">PB0_TWI2_SCL</text>
<text x="180.3" y="120.4">PD18_MIPI_BL_RGB_CLK</text>
<text x="304.5" y="124.3">PD10_RGB_G4</text>
<text x="304.5" y="121.7">LCD_DSI_D3_N</text>
<text x="56.9" y="129.1">NC/5.1K PD14_RGB_R2</text>
<text x="62" y="126.8">PG14_TP_INT</text>
<text x="62" y="131.9">PG13_LCD_RESET</text>
<text x="100.3" y="131.9">PG15_TP_RST</text>
<text x="100.3" y="126.8">PB8_UART0_TX</text>
<text x="100.3" y="129.3">PB9_UART0_RX</text>
<text x="304.5" y="126.8">PD11_RGB_G5</text>
<text x="62" y="137">PD15_RGB_R3</text>
<text x="62" y="134.4">PD17_RGB_R5</text>
<text x="100.6" y="137">PD16_RGB_R4</text>
<text x="304.5" y="134.4">LCD_DSI_D0_P</text>
<text x="304.5" y="137">LCD_DSI_D0_N</text>
<text x="62" y="142">PD12_RGB_R0</text>
<text x="62" y="139.5">PD13_RGB_R1</text>
<text x="100.6" y="139.5">PD22_RGB_BL</text>
<text x="185.4" y="140.8">PB0_TWI2_SCL</text>
<text x="185.4" y="143.3">PB1_TWI2_SDA</text>
<text x="304.5" y="142">LCD_DSI_D1_N</text>
<text x="304.5" y="139.5">LCD_DSI_D1_P</text>
<text x="62" y="144.6">PD10_RGB_G4</text>
<text x="62" y="149.7">PD18_MIPI_BL_RGB_CLK</text>
<text x="62" y="147.1">PD19_RGB_DE</text>
<text x="99.6" y="149.7">PD20_RGB_HSYNC</text>
<text x="99.6" y="147.1">PD21_RGB_VSYNC</text>
<text x="99.6" y="144.6">PD11_RGB_G5</text>
<text x="185.4" y="148.4">PG15_TP_RST</text>
<text x="185.4" y="145.8">PG14_TP_INT</text>
<text x="304.5" y="147.1">LCD_DSI_CLK_N</text>
<text x="304.5" y="144.6">LCD_DSI_CLK_P</text>
<text x="62" y="152.2">LCD_DSI_D3_P</text>
<text x="62" y="154.7">LCD_DSI_D2_P</text>
<text x="99.6" y="152.2">LCD_DSI_D3_N</text>
<text x="99.6" y="154.7">LCD_DSI_D2_N</text>
<text x="304.5" y="152.2">PD18_MIPI_BL_RGB_CLK</text>
<text x="62" y="157.3">LCD_DSI_CLK_P</text>
<text x="62" y="159.8">LCD_DSI_D1_P</text>
<text x="99.6" y="157.3">LCD_DSI_CLK_N</text>
<text x="99.6" y="159.8">LCD_DSI_D1_N</text>
<text x="304.5" y="157.3">PD20_RGB_HSYNC</text>
<text x="304.5" y="159.8">PD21_RGB_VSYNC</text>
<text x="62" y="162.4">LCD_DSI_D0_P</text>
<text x="62" y="164.9">PE15_EXTIO_LCD</text>
<text x="99.6" y="167.4">PE16_EXTIO_LCD</text>
<text x="99.6" y="162.4">LCD_DSI_D0_N</text>
<text x="99.6" y="164.9">PE12_EXTIO_LCD</text>
<text x="304.5" y="162.4">PD19_RGB_DE</text>
<text x="304.5" y="170">PG13_LCD_RESET</text>
<text x="304.5" y="172.5">PE12_EXTIO_LCD</text>
<text x="304.5" y="175.1">PE15_EXTIO_LCD</text>
<text x="304.5" y="177.6">PE16_EXTIO_LCD</text>
<text x="312.9" y="206.8">PG15_TP_RST</text>
<text x="312.7" y="214.4">PG14_TP_INT</text>
<text x="71.1" y="219.5">PB9_UART0_RX</text>
<text x="71.1" y="217">PB8_UART0_TX</text>
<text x="198.1" y="217">PE15_EXTIO_LCD</text>
<text x="198.1" y="219.5">PE16_EXTIO_LCD</text>
<text x="312.7" y="217">PB1_TWI2_SDA</text>
<text x="312.7" y="219.5">PB0_TWI2_SCL</text>
</g>
<g font-size="1.2" fill="#586e75">
<text x="291.8" y="94.5">PD12</text>
<text x="297.4" y="94.5">RGB-R0</text>
<text x="291.8" y="99.9">PD14</text>
<text x="291.8" y="97.3">PD13</text>
<text x="297.4" y="101.9">RGB-R3</text>
<text x="297.4" y="97.1">RGB-R1</text>
<text x="297.4" y="99.6">RGB-R2</text>
<text x="291.8" y="104.4">PD16</text>
<text x="291.8" y="102.2">PD15</text>
<text x="291.8" y="107">PD17</text>
<text x="297.4" y="107">RGB-R5</text>
<text x="297.4" y="104.4">RGB-R4</text>
<text x="291.8" y="119.9">PD8</text>
<text x="291.8" y="117.4">PD7</text>
<text x="291.8" y="114.6">PD6</text>
<text x="297.4" y="119.7">RGB-G2</text>
<text x="297.4" y="117.1">RGB-G1</text>
<text x="297.4" y="114.6">RGB-G0</text>
<text x="291.8" y="124.8">PD10</text>
<text x="291.8" y="122.2">PD9</text>
<text x="297.4" y="122.2">RGB-G3</text>
<text x="299.2" y="124.8">RGB-G4</text>
<text x="291.8" y="127.3">PD11</text>
<text x="297.4" y="127.3">RGB-G5</text>
<text x="291.6" y="137.5">PD1</text>
<text x="291.6" y="134.7">PD0</text>
<text x="297.2" y="134.9">RGB-B0</text>
<text x="297.2" y="137.5">RGB-B1</text>
<text x="291.6" y="142.5">PD3</text>
<text x="291.6" y="140">PD2</text>
<text x="297.2" y="142.5">RGB-B3</text>
<text x="297.2" y="140">RGB-B2</text>
<text x="291.6" y="147.6">PD5</text>
<text x="291.6" y="145.1">PD4</text>
<text x="297.2" y="145.1">RGB-B4</text>
<text x="297.2" y="147.6">RGB-B5</text>
</g>
</svg>
